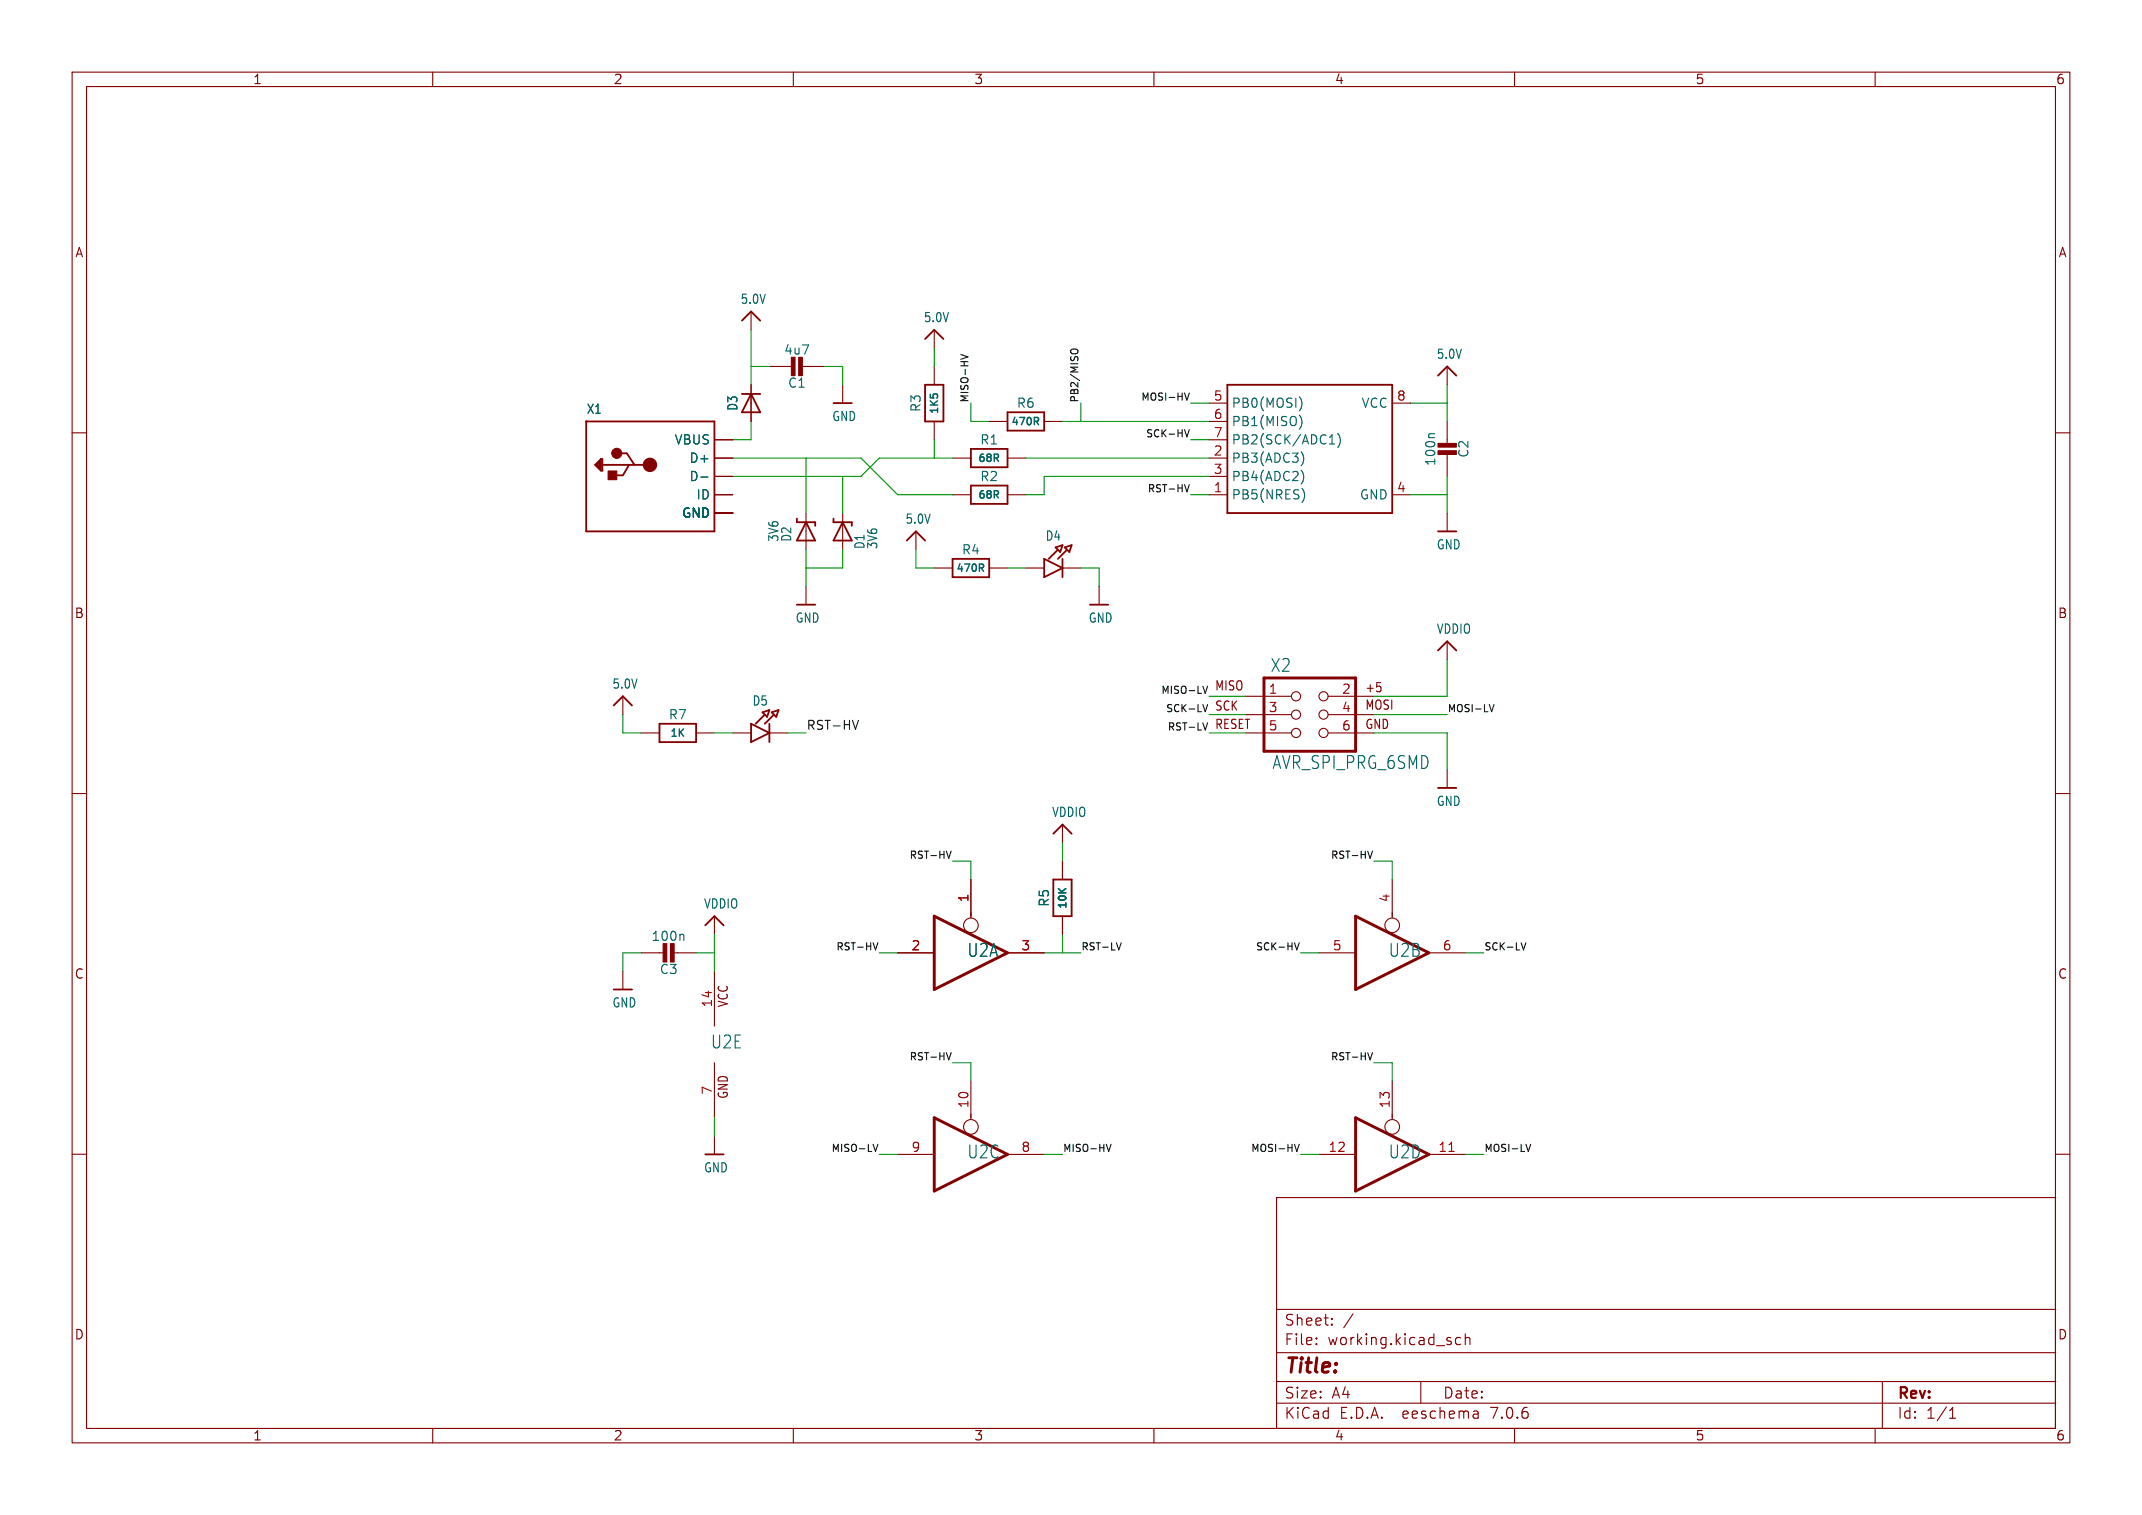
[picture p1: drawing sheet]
<svg xmlns="http://www.w3.org/2000/svg" width="297mm" height="210mm" viewBox="0 0 297 210" stroke-linecap="round" stroke-linejoin="round" font-family="sans-serif">
<g fill="none" stroke="#840000" stroke-width=".15">
<path d="M10 10h277v190h-277zM12 12h273v186h-273zM60 10v2M110 10v2M160 10v2M210 10v2M260 10v2M10 60h2M104.1 43.2v2.5M104.1 53.3v5.1M106.7 50.8h3.3M111 50.8h3.3"/>
<path d="M116.8 53.3v2.6M129.5 45.7v2.6M129.5 50.8v2.5M129.5 58.4v2.6M137.2 58.4h2.5M144.8 58.4h2.5M167.6 58.4h2.6M167.6 55.9h2.6M193 55.9h2.6M200.7 50.8v2.5M200.7 58.4v3.3M285 60h2"/>
<path d="M99.1 68.6h2.5M99.1 63.5h2.5M99.1 66h2.5M99.1 61h2.5M99.1 71.1h2.5M111.8 71.1v5.1M116.8 71.1v5.1M127 73.7v2.5M129.5 78.7h2.6M132.1 68.6h2.5M132.1 63.5h2.5M137.2 78.7h2.5"/>
<path d="M139.7 68.6h2.5M139.7 63.5h2.5M142.2 78.7h2.6M147.3 78.7h2.6M167.6 68.6h2.6M167.6 63.5h2.6M167.6 66h2.6M167.6 61h2.6M193 68.6h2.6M200.7 62.7v3.3M200.7 71.1v2.6M86.4 96.5v2.6"/>
<path d="M111.8 81.3v2.5M152.4 81.3v2.5M172.7 96.5h6.4M172.7 99.1h6.4M184.1 96.5h6.4M184.1 99.1h6.4M191.4 95.2v.6M200.7 88.9v2.5M10 110h2M88.9 101.6h2.5M96.5 101.6h2.6M101.6 101.6h2.5"/>
<path d="M106.7 101.6h2.5M147.3 114.3v2.5M147.3 119.4v2.5M172.7 101.6h6.4M184.1 101.6h6.4M200.7 106.7v2.5M285 110h2M86.4 134.6v2.6M88.9 132.1h3.3M93.2 132.1h3.3M99.1 127v2.5M99.1 134.6v7.6"/>
<path d="M124.5 132.1h5M134.6 121.9v5.4M139.7 132.1h5.1M147.3 127v2.5M182.9 132.1h5.1M193 121.9v5.4M198.1 132.1h5.1M10 160h2M99.1 147.3v7.6M99.1 157.5v2.5M134.6 149.9v5.3M193 149.9v5.3"/>
<path d="M285 160h2M124.5 160h5M139.7 160h5.1M177 166h108v32h-108zM182.9 160h5.1M198.1 160h5.1M60 198v2M110 198v2M160 198v2M177 194.5h108M177 191.5h108M177 187.5h108"/>
<path d="M177 181.5h108M182.5 186.3h.1l-.1 .1M182.5 186.3v.1M182.5 185.5v.1M182.5 185.5h.1l-.1 .1M184.7 183.6v.1M184.7 183.6h-.1l.1 .1M184.7 182.8v.1M184.7 182.8h-.1l.1 .1M187.6 182.1l-1.3 2M197 191.5v3M202.5 185.5l-.4-.1-.3 .3v.4l.2 .2 .1 .1 .4-.1"/>
<path d="M203.2 185.5a.37 .37 0 0 1 .6 .1v.8M203.2 184.9v1.5M204.9 195.7l.1 .9M205 196.5l-.2 .1M205 196h-.2M210 198v2M260 198v2M261 191.5v6.5M270.3 196.6h.9M270.3 195.5l.4-.4v1.5"/>
<circle cx="179.7" cy="96.5" r=".63"/>
<circle cx="179.7" cy="99.1" r=".63"/>
<circle cx="183.5" cy="96.5" r=".63"/>
<circle cx="183.5" cy="99.1" r=".63"/>
<circle cx="179.7" cy="101.6" r=".63"/>
<circle cx="183.5" cy="101.6" r=".63"/>
<circle cx="134.6" cy="128.3" r="1.02"/>
<circle cx="193" cy="128.3" r="1.02"/>
<circle cx="134.6" cy="156.2" r="1.02"/>
<circle cx="193" cy="156.2" r="1.02"/>
</g>
<g fill="none" stroke="#840000" stroke-width=".25">
<path d="M81.2 58.4h17.9v15.3h-17.8v-15.3M102.9 44.5l1.2-1.3 1.3 1.3M102.9 54.6h2.5M104.1 54.6l1.3 2.6h-2.5zM115.6 55.9h2.5M128.3 53.3h2.5v5.1h-2.5zM128.3 47l1.2-1.3 1.3 1.3M139.7 57.2h5.1v2.5h-5.1zM170.2 53.3h22.8v17.8h-22.8zM199.4 52.1l1.3-1.3 1.2 1.3M82.7 64.4l.4-.4v.8l-.2-.2v-.2M83.3 63.6h.2v1.6h-.2l-.8-.8z"/>
<path d="M83.3 63.6v1.4M83.5 64.4h6.6M85.9 62.8h1l1.1 1.6M87.2 64.4l-.8 1.5h-1.2M110.5 71.9v.5h2.5v.5M111.8 72.4l1.2 2.5h-2.5zM115.6 71.9v.5h2.5v.5M116.8 72.4l1.3 2.5h-2.5zM125.7 74.9l1.3-1.2 1.3 1.2M132.1 77.5h5.1v2.5h-5.1zM134.6 62.2h5.1v2.6h-5.1zM134.6 67.3h5.1v2.6h-5.1z"/>
<path d="M144.8 77.5l2.5 1.2-2.5 1.3zM146.4 75.9l.9-.3-.3 .9zM146.7 76.2l-1.3 1.3M147.3 77.5v2.5M147.6 75.9l1-.3-.3 .9zM148 76.2l-1.3 1.3M199.4 73.7h2.5M85.1 97.8l1.3-1.3 1.2 1.3M105.7 98.7l1-.3-.3 1zM106 99.1l-1.2 1.2M107 98.7l.9-.3-.3 1zM107.3 99.1l-1.3 1.2"/>
<path d="M110.5 83.8h2.5M151.1 83.8h2.6M199.4 90.2l1.3-1.3 1.2 1.3M91.4 100.3h5.1v2.6h-5.1zM104.1 100.3l2.6 1.3-2.6 1.3zM106.7 100.3v2.6M146 115.6l1.3-1.3 1.3 1.3M199.4 109.2h2.5M85.1 137.2h2.5M97.8 128.3l1.3-1.3 1.2 1.3M146 121.9h2.6v5.1h-2.6zM97.8 160h2.5"/>
</g>
<g fill="#840000" stroke="#840000" stroke-width=".15">
<path d="M199.4 61.5h2.5v.5h-2.5z"/>
<path d="M199.4 62.5h2.5v.5h-2.5z"/>
<path d="M93 130.8h.5v2.6h-.5z"/>
<path d="M91.9 130.8h.6v2.6h-.6z"/>
<path d="M110.7 49.5h.6v2.6h-.6z"/>
<path d="M109.7 49.5h.5v2.6h-.5z"/>
<path d="M84.3 65.3h1.2v1.2h-1.2z"/>
</g>
<path d="M180.2 55.1a1.49 1.49 0 0 1 0 1.8M180.2 57.6a1.49 1.49 0 0 1 0 1.8M97.2 66.1h.9M180.4 65.2a1.46 1.46 0 0 1 0 1.9M180.5 62.7a1.47 1.47 0 0 1-.1 1.9M180.6 67.8a1.49 1.49 0 0 1 0 1.8M184.3 61.5h.8M184.5 60.6l.2-.3v1.2M185.5 60.1a1.46 1.46 0 0 1 0 1.9M198.9 60.1h-.6l-.2 .2M94.6 129.5l.2 .2v.7" fill="none" stroke="#006464" stroke-width=".15"/>
<path d="M143.7 58.4l.3 .5M143.8 57.9l.2 .2v.2l-.2 .1M136 78.7l.4 .5M136.2 78.2l.2 .2-.1 .2-.1 .1" fill="none" stroke="#006464" stroke-width=".2"/>
<path d="M175.3 94h12.7v10.1h-12.7zM129.5 127l10.2 5.1-10.2 5.1zM188 127l10.1 5.1-10.1 5.1zM129.5 154.9l10.2 5.1-10.2 5.1zM188 154.9l10.1 5.1-10.1 5.1z" fill="none" stroke="#840000" stroke-width=".41"/>
<circle cx="85.5" cy="62.8" r=".7" fill="#840000" stroke="#840000" stroke-width=".14"/>
<circle cx="90.1" cy="64.4" r=".5" fill="none" stroke="#840000" stroke-width="1"/>
<path d="M200.9 159.6h.7" fill="none" stroke="#a90000" stroke-width=".15"/>
<g fill="none" stroke="#0f0f0f" stroke-width=".15">
<path d="M133.2 49.1l1 .4-1 .3M148.5 48.9v-.1a.33 .33 0 0 1 .3-.4h.3a.33 .33 0 0 1 .3 .2 .33 .33 0 0 1 0 .3M164.2 54.5l.4 1 .3-1M164.2 59.6l.4 1 .3-1M164.9 67.2l-.3 1M119 99.9l-.4 1.2M166.8 97.7l.3 1 .3-1M166.8 95.1l.3 1 .3-1M206.5 97.7l.3 1 .4-1M131.9 118l-.3 1M167.4 100.2l-.3 1M190.3 118l-.3 1"/>
<path d="M121.7 130.7l-.3 1M155.5 130.7l-.4 1M179.5 130.7l.3 1 .3-1M210.9 130.7l.3 1 .4-1M121.1 158.6l.3 1 .3-1M131.9 145.9l-.3 1M153.4 158.6l.3 1 .4-1M179.5 158.6l.3 1 .3-1M190.3 145.9l-.3 1M211.6 158.6l.3 1 .3-1"/>
</g>
<g fill="none" stroke="#009600" stroke-width=".15">
<path d="M104.1 58.4v2.6h-2.5M104.1 50.8h2.6M104.1 45.7v7.6M114.3 50.8h2.5v2.5M129.5 48.3v2.5M134.6 55.9v2.5h2.6M147.3 58.4h20.3M149.9 55.9v2.5M165.1 55.9h2.5M195.6 55.9h5.1M200.7 53.3v5.1M101.6 63.5h17.8l5.1 5.1h7.6"/>
<path d="M111.8 63.5v7.6M111.8 76.2v5.1M116.8 66v5.1M116.8 76.2v2.5h-5M127 76.2v2.5h2.5M129.5 61v2.5M132.1 63.5h-10.2l-2.5 2.5h-17.8M139.7 78.7h2.5M142.2 63.5h25.4M149.9 78.7h2.5v2.6M165.1 68.6h2.5M165.1 61h2.5"/>
<path d="M167.6 66h-22.8v2.6h-2.6M195.6 68.6h5.1M200.7 66v5.1M86.4 99.1v2.5h2.5M167.6 96.5h5.1M167.6 99.1h5.1M190.5 99.1h10.2M200.7 91.4v5.1h-10.2M99.1 101.6h2.5M109.2 101.6h2.6M132.1 119.4h2.5v2.5M147.3 116.8v2.6"/>
<path d="M167.6 101.6h5.1M190.5 101.6h10.2v5.1M190.5 119.4h2.5v2.5M88.9 132.1h-2.5v2.5M96.5 132.1h2.6M99.1 129.5v5.1M121.9 132.1h2.6M144.8 132.1h5.1M147.3 129.5v2.6M180.3 132.1h2.6M203.2 132.1h2.5M99.1 154.9v2.6"/>
<path d="M132.1 147.3h2.5v2.6M190.5 147.3h2.5v2.6M121.9 160h2.6M144.8 160h2.5M180.3 160h2.6M203.2 160h2.5"/>
</g>
<text font-size="2.8" fill="#840000" x="178" y="190.9">Title:</text>
<g font-size="2.5" fill="#006464">
<text x="176.1" y="93.4">X2</text>
<text x="176.3" y="106.8">AVR_SPI_PRG_6SMD</text>
<text x="134" y="132.9">U2A</text>
<text x="192.5" y="132.9">U2B</text>
<text x="98.5" y="145.6">U2E</text>
<text x="134" y="160.8">U2C</text>
<text x="192.5" y="160.8">U2D</text>
</g>
<g font-size="2.1" fill="#840000">
<text x="178" y="184">Sheet:</text>
<text x="178" y="186.7">File:</text>
<text x="184.1" y="186.7">working.kicad_sch</text>
<text x="178" y="196.9">KiCad</text>
<text x="178" y="194.1">Size:</text>
<text x="184.7" y="194.1">A4</text>
<text x="185.7" y="196.9">E.D.A.</text>
<text x="194.6" y="196.9">eeschema</text>
<text x="200" y="194.1">Date:</text>
<text x="207" y="196.9">7.0.6</text>
<text x="263" y="194.3">Rev:</text>
<text x="263" y="196.9">Id:</text>
<text x="267.1" y="196.9">1/1</text>
</g>
<g font-size="1.8" fill="#840000">
<text x="35" y="11.9">1</text>
<text x="85" y="11.9">2</text>
<text x="135" y="11.9">3</text>
<text x="185" y="11.9">4</text>
<text x="235" y="11.9">5</text>
<text x="285" y="11.9">6</text>
<text x="10.3" y="35.9">A</text>
<text x="285.3" y="35.9">A</text>
<text x="10.3" y="85.9">B</text>
<text x="285.3" y="85.9">B</text>
<text x="168.4" y="95.9">MISO</text>
<text x="168.4" y="101.3">RESET</text>
<text x="168.4" y="98.7">SCK</text>
<text x="189.2" y="96.2">+5</text>
<text x="189.2" y="101.3">GND</text>
<text x="189.2" y="98.6">MOSI</text>
<text x="10.3" y="135.9">C</text>
<text x="285.3" y="135.9">C</text>
<text x="101.1" y="139.7" transform="rotate(-90 101.1 139.7)">VCC</text>
<text x="101.1" y="152.4" transform="rotate(-90 101.1 152.4)">GND</text>
<text x="10.3" y="185.9">D</text>
<text x="285.3" y="185.9">D</text>
<text x="35" y="199.9">1</text>
<text x="85" y="199.9">2</text>
<text x="135" y="199.9">3</text>
<text x="185" y="199.9">4</text>
<text x="235" y="199.9">5</text>
<text x="285" y="199.9">6</text>
</g>
<g font-size="1.8" fill="#006464">
<text x="102.6" y="42.3">5.0V</text>
<text x="128" y="44.9">5.0V</text>
<text x="108.6" y="49.4">4u7</text>
<text x="109.2" y="54">C1</text>
<text x="199.1" y="50">5.0V</text>
<text x="81.3" y="57.6">X1</text>
<text x="102.5" y="57.1" transform="rotate(-90 102.5 57.1)">D3</text>
<text x="115.3" y="58.6">GND</text>
<text x="127.9" y="57.2" transform="rotate(-90 127.9 57.2)">R3</text>
<text x="140.9" y="56.7">R6</text>
<text x="170.7" y="56.7">PB0(MOSI)</text>
<text x="170.7" y="59.3">PB1(MISO)</text>
<text x="188.7" y="56.7">VCC</text>
<text x="93.5" y="61.8">VBUS</text>
<text x="95.5" y="64.4">D+</text>
<text x="135.8" y="61.8">R1</text>
<text x="170.7" y="64.4">PB3(ADC3)</text>
<text x="170.7" y="61.8">PB2(SCK/ADC1)</text>
<text x="199.2" y="64.7" transform="rotate(-90 199.2 64.7)">100n</text>
<text x="203.8" y="63.6" transform="rotate(-90 203.8 63.6)">C2</text>
<text x="94.5" y="72">GND</text>
<text x="95.5" y="66.9">D-</text>
<text x="96.5" y="69.4">ID</text>
<text x="135.8" y="66.9">R2</text>
<text x="170.7" y="69.4">PB5(NRES)</text>
<text x="170.7" y="66.9">PB4(ADC2)</text>
<text x="188.5" y="69.4">GND</text>
<text x="108.1" y="75.2" transform="rotate(-90 108.1 75.2)">3V6</text>
<text x="109.9" y="75.2" transform="rotate(-90 109.9 75.2)">D2</text>
<text x="120.1" y="76.2" transform="rotate(-90 120.1 76.2)">D1</text>
<text x="121.9" y="76.2" transform="rotate(-90 121.9 76.2)">3V6</text>
<text x="125.4" y="72.8">5.0V</text>
<text x="133.3" y="77.1">R4</text>
<text x="144.9" y="75.2">D4</text>
<text x="199.1" y="76.4">GND</text>
<text x="110.2" y="86.5">GND</text>
<text x="150.8" y="86.5">GND</text>
<text x="199.1" y="88.1">VDDIO</text>
<text x="84.8" y="95.7">5.0V</text>
<text x="92.6" y="99.9">R7</text>
<text x="104.2" y="98">D5</text>
<text x="145.8" y="113.5">VDDIO</text>
<text x="199.1" y="111.9">GND</text>
<text x="145.6" y="125.8" transform="rotate(-90 145.6 125.8)">R5</text>
<text x="90.2" y="130.6">100n</text>
<text x="97.5" y="126.2">VDDIO</text>
<text x="91.4" y="135.2">C3</text>
<text x="84.8" y="139.9">GND</text>
<text x="97.5" y="162.7">GND</text>
</g>
<g font-size="1.8" fill="#a90000">
<text x="168.2" y="55.6">5</text>
<text x="168.2" y="58.2">6</text>
<text x="193.6" y="55.6">8</text>
<text x="168.2" y="63.2">2</text>
<text x="168.2" y="65.8">3</text>
<text x="168.2" y="60.7">7</text>
<text x="168.2" y="68.3">1</text>
<text x="193.6" y="68.3">4</text>
<text x="175.8" y="96.3">1</text>
<text x="175.8" y="98.8">3</text>
<text x="175.8" y="101.3">5</text>
<text x="186" y="96.3">2</text>
<text x="186" y="98.8">4</text>
<text x="186" y="101.3">6</text>
<text x="134.4" y="125.2" transform="rotate(-90 134.4 125.2)">1</text>
<text x="192.8" y="125.2" transform="rotate(-90 192.8 125.2)">4</text>
<text x="126.3" y="131.8">2</text>
<text x="141.5" y="131.8">3</text>
<text x="184.7" y="131.8">5</text>
<text x="200" y="131.8">6</text>
<text x="98.8" y="139.7" transform="rotate(-90 98.8 139.7)">14</text>
<text x="98.8" y="151.8" transform="rotate(-90 98.8 151.8)">7</text>
<text x="134.4" y="153.7" transform="rotate(-90 134.4 153.7)">10</text>
<text x="192.8" y="153.7" transform="rotate(-90 192.8 153.7)">13</text>
<text x="126.3" y="159.8">9</text>
<text x="141.5" y="159.8">8</text>
<text x="184.1" y="159.8">12</text>
<text x="199.3" y="159.8">11</text>
</g>
<text font-size="1.7" fill="#0f0f0f" x="111.8" y="101.3">RST-HV</text>
<g font-size="1.4" fill="#006464">
<text x="130.4" y="57.6" transform="rotate(-90 130.4 57.6)">1K5</text>
<text x="140.1" y="59.2">470R</text>
<text x="135.5" y="64.3">68R</text>
<text x="135.5" y="69.4">68R</text>
<text x="132.5" y="79.6">470R</text>
<text x="92.8" y="102.4">1K</text>
<text x="148.1" y="126.1" transform="rotate(-90 148.1 126.1)">10K</text>
</g>
<g font-size="1.4" fill="#0f0f0f">
<text x="134.3" y="55.9" transform="rotate(-90 134.3 55.9)">MISO-HV</text>
<text x="149.6" y="55.9" transform="rotate(-90 149.6 55.9)">PB2/MISO</text>
<text x="158.1" y="55.6">MOSI-HV</text>
<text x="158.8" y="60.7">SCK-HV</text>
<text x="159" y="68.3">RST-HV</text>
<text x="160.9" y="96.2">MISO-LV</text>
<text x="161.5" y="98.8">SCK-LV</text>
<text x="161.8" y="101.3">RST-LV</text>
<text x="200.7" y="98.8">MOSI-LV</text>
<text x="126" y="119.1">RST-HV</text>
<text x="184.4" y="119.1">RST-HV</text>
<text x="115.8" y="131.8">RST-HV</text>
<text x="149.9" y="131.8">RST-LV</text>
<text x="174" y="131.8">SCK-HV</text>
<text x="205.7" y="131.8">SCK-LV</text>
<text x="126" y="147">RST-HV</text>
<text x="184.4" y="147">RST-HV</text>
<text x="115.2" y="159.7">MISO-LV</text>
<text x="147.3" y="159.7">MISO-HV</text>
<text x="173.3" y="159.7">MOSI-HV</text>
<text x="205.7" y="159.7">MOSI-LV</text>
</g>
</svg>
